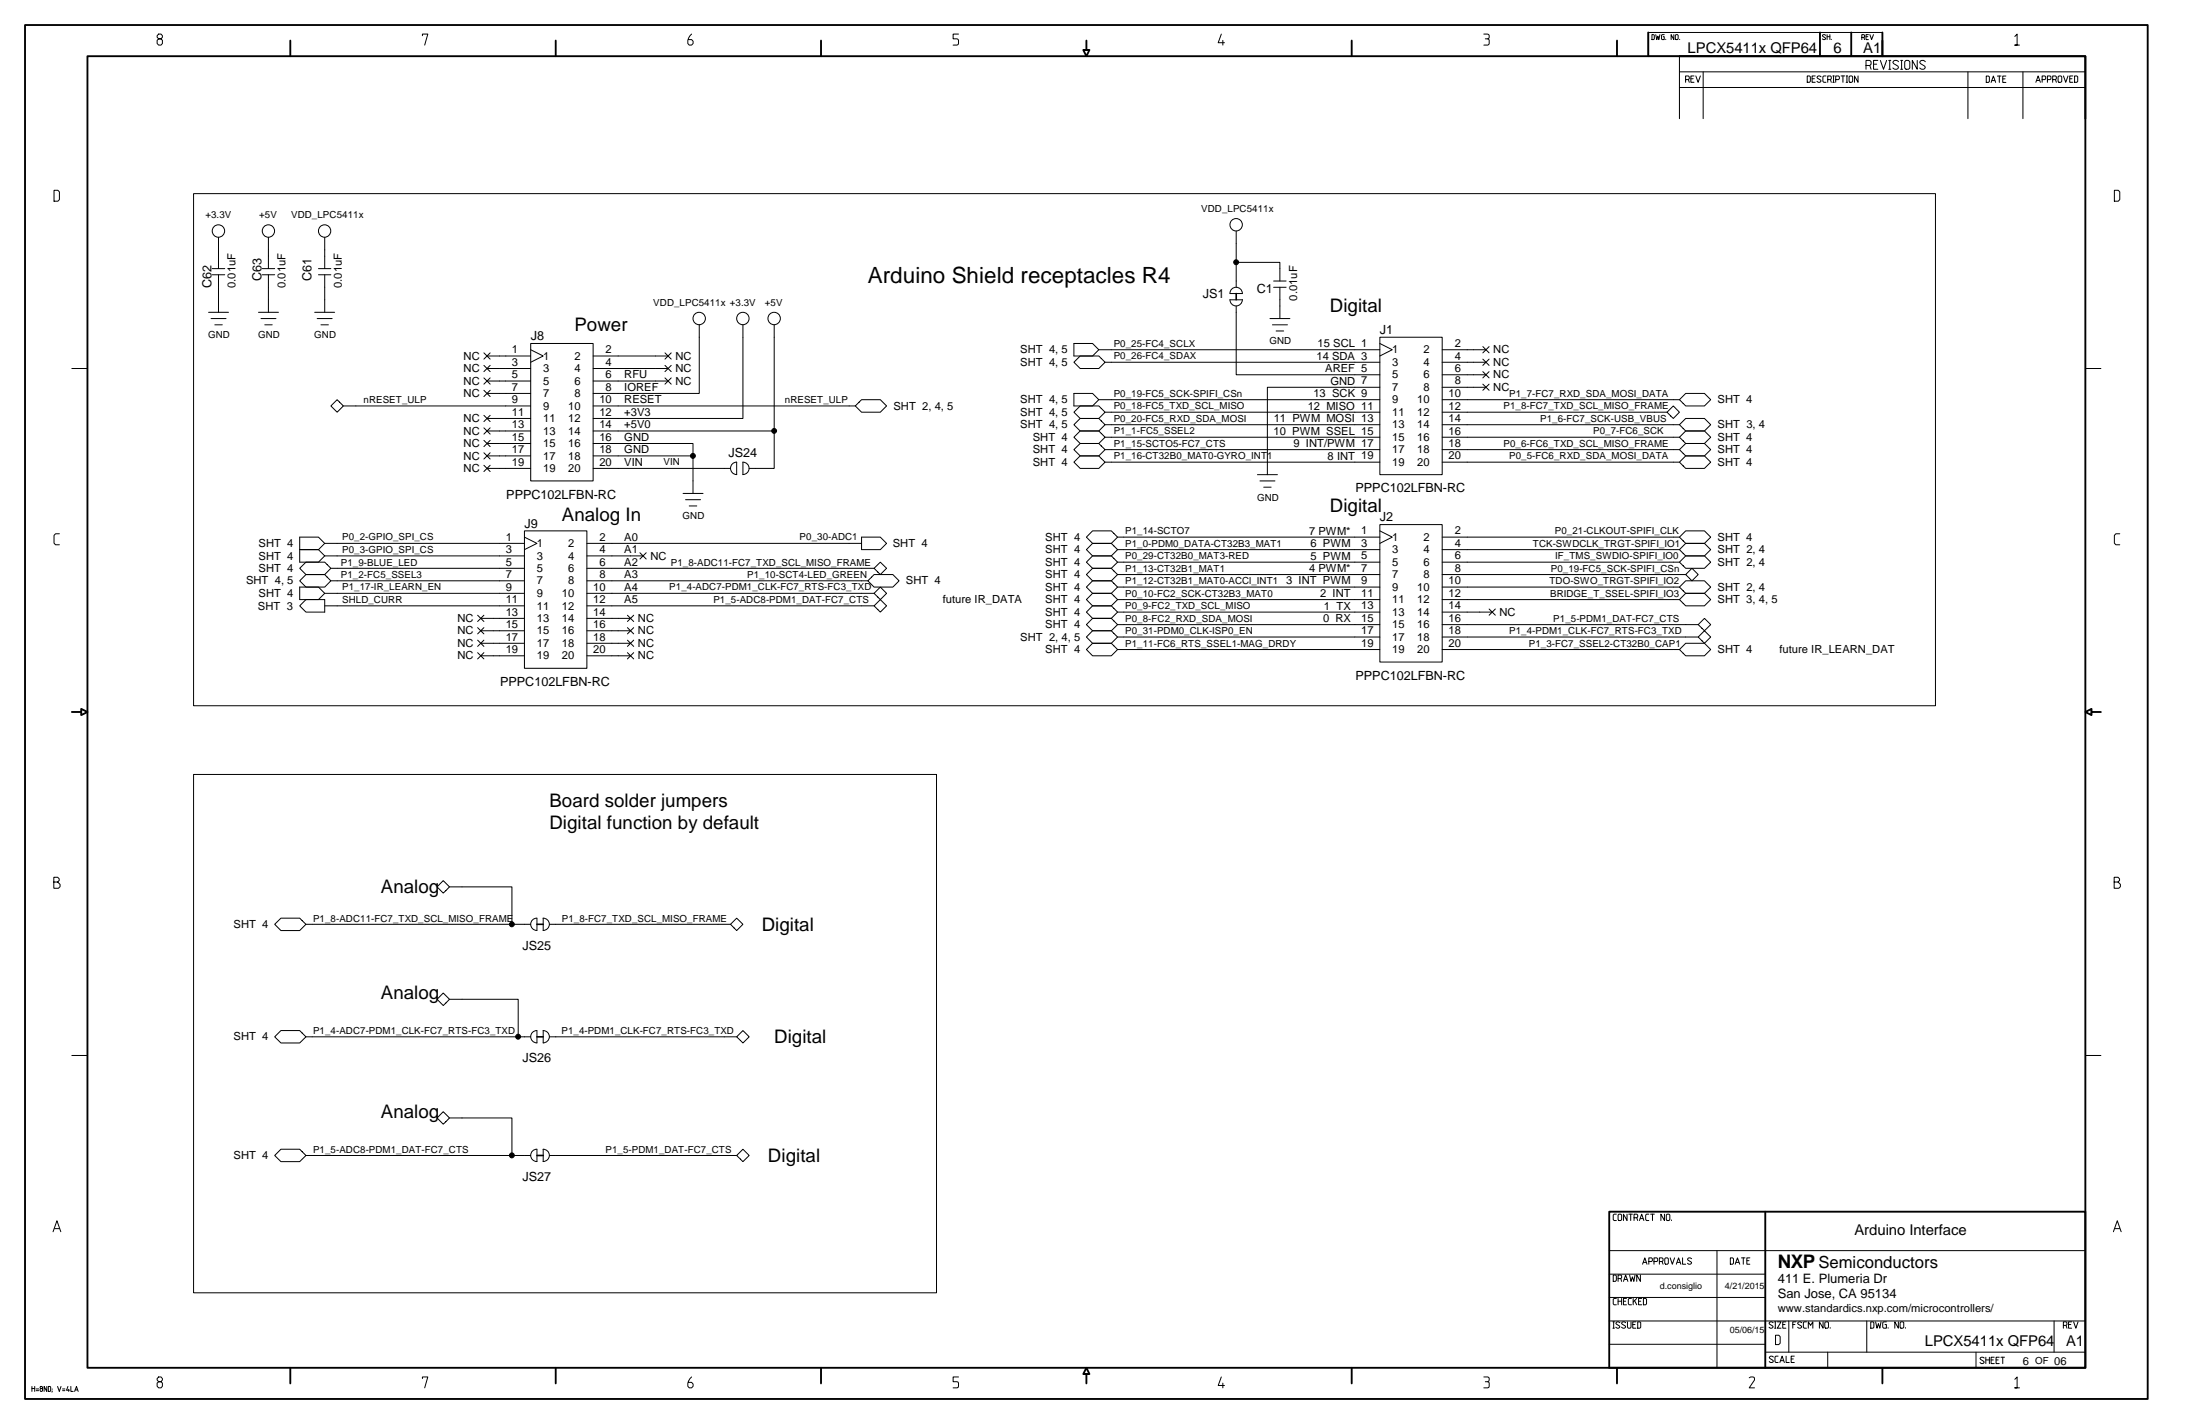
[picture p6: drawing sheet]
<svg xmlns="http://www.w3.org/2000/svg" width="432mm" height="279mm" viewBox="0 0 432 279" stroke-linecap="round" stroke-linejoin="round" font-family="sans-serif">
<g fill="none" stroke="#000" stroke-width=".2">
<path d="M31.1 6.7l-.3 .3v.3l.3 .3h.5l.3 .3v.6l-.3 .3h-.5l-.3-.3v-.6l.3-.3h.5l.3-.3v-.3l-.3-.3zM82.9 7v-.3h1.1l-.6 2.1M135.7 6.7a2.04 2.04 0 0 0-.7 1.8l.3 .3h.4l.3-.3v-.4l-.3-.3h-.6M188.1 6.7h-1v.9h.7l.3 .3-.1 .8-.9 .1M239.7 6.7l-.6 1.7h1.2M240 7.9v.9M291.2 6.7h.8a.55 .55 0 0 1 .2 .8l-.2 .1M291.5 7.6l.7 .1 .1 .8-.3 .3h-.8M324.2 6.8h.4l.1 .1v.7l-.1 .2h-.4zM325 6.8l.2 1 .2-.7 .2 .7 .2-1M326.6 6.8h-.4l-.1 .1 .1 .9h.4v-.6h-.1M326.9 7.7v.1"/>
<path d="M328.5 6.8v1l-.5-1v1M329 6.8l.4 .1v.7l-.2 .2-.4-.2v-.7zM329.6 11v12.3M329.6 17.2h79.7M329.6 14.1h79.7M329.7 7.7v.1M330.8 15.6h.6l.2-.1v-.4l-.2-.2h-.6v1.3M331.4 15.6l.2 .6M331.9 15.5h.4M332.5 14.9h-.6v1.3h.6M332.8 14.9l.5 1.3 .4-1.3M334.3 14.1v9.2"/>
<path d="M354.7 14.9h.5l.1 .2v.9l-.1 .2h-.5zM355.7 15.5h.4M356.3 14.9h-.6v1.3h.6M357.4 15.1a.47 .47 0 0 0-.8 .1l.7 .5v.3a.49 .49 0 0 1-.7 0M358.3 6.9l-.2-.1-.3 .1v.2l.5 .5-.2 .2-.4-.2M358.4 14.9h-.5l-.1 .2v.9l.1 .2h.5M358.6 6.8v1M358.6 7.2h.6M358.7 15.6h.6l.1-.1v-.4l-.1-.2h-.6v1.3M359.2 6.8v1M359.3 15.6l.1 .6M359.4 7.7v.1"/>
<path d="M359.7 14.9h.3M359.7 16.2h.3M359.9 14.9v1.3M360.3 15.6h.5l.2-.1v-.4l-.2-.2h-.5v1.3M361.4 14.9h.7M361.7 14.9v1.3M362.4 14.9h.2M362.4 16.2h.2M362.5 14.9v1.3M363.1 14.9h.4l.1 .2v.9l-.1 .2h-.4l-.2-.2v-.9zM364.7 14.9v1.3l-.7-1.3v1.3M365.4 7.3h.4l.2-.1-.2-.4h-.4v1"/>
<path d="M365.8 7.3l.2 .5M366.2 12.8h.8l.2-.2v-.5l-.2-.2h-.8v1.7M366.2 7.2h.4M366.7 6.8h-.5v1h.5M367 12.8l.2 .8M367 6.8l.3 1 .4-1M367.7 12.6h.6M368.6 11.9h-.9v1.7h.9M369.1 11.9l.6 1.7 .6-1.7M369.5 6.4h-46v4.6h46M370.7 13.6h.4M370.7 11.9h.4"/>
<path d="M370.9 11.9v1.7M372.6 12.1a.62 .62 0 0 0-1.1 .1l.1 .3 .9 .5 .1 .2-.1 .3a.7 .7 0 0 1-1-.2M373 13.6h.4M373 11.9h.4M373.2 11.9v1.7M374.1 11.9h.5l.2 .2v1.2l-.2 .3h-.5l-.3-.3v-1.2zM376.3 11.9v1.7l-1-1.7v1.7M377.9 12.1a.62 .62 0 0 0-1.1 .1l.1 .3 .9 .5 .1 .2-.1 .3a.68 .68 0 0 1-1-.2M386.2 14.1v9.2M389.8 14.9h.5l.2 .2v.9l-.2 .2h-.5zM390.8 16.2l.4-1.3 .5 1.3M391 15.8h.5"/>
<path d="M392 14.9h.7M392.4 14.9v1.3M393.1 15.5h.4M393.7 14.9h-.6v1.3h.6M395.5 7.2l.4-.5v2.1h-.4h.9M397 14.1v9.2M399.6 16.2l.4-1.3 .5 1.3M399.8 15.8h.5M400.8 15.6h.5l.2-.1v-.4l-.2-.2h-.5v1.3M401.8 15.6h.6l.1-.1v-.4l-.1-.2h-.6v1.3M402.9 15.6h.5l.2-.1v-.4l-.2-.2h-.5v1.3M403.4 15.6l.2 .6"/>
<path d="M404.1 14.9h.4l.2 .2v.9l-.2 .2h-.4l-.2-.2v-.9zM405 14.9l.4 1.3 .5-1.3M406.2 15.5h.5M406.8 14.9h-.6v1.3h.6M407.2 14.9h.4l.2 .2v.9l-.2 .2h-.4zM10.6 37.3h.8l.3 .4v1.5l-.3 .3h-.8zM38 38h341.9v100.5h-341.9zM415 37.3h.8l.3 .4v1.5l-.3 .3h-.8zM41.7 52.7h2.4M41.7 53.9h2.4M42.9 53.9v7.4M42.9 46.6v6.1"/>
<path d="M51.5 52.7h2.4M51.5 53.9h2.4M52.7 46.6v6.1M52.7 53.9v7.4M62.5 52.7h2.4M62.5 53.9h2.4M63.7 46.6v6.1M63.7 53.9v7.4M241.4 58.8a1.22 1.22 0 0 0 1.2 1.2 1.22 1.22 0 0 0 1.2-1.2M241.4 57.6h2.5M241.4 58.8h2.5M241.4 57.6a1.22 1.22 0 0 1 1.2-1.2 1.22 1.22 0 0 1 1.2 1.2"/>
<path d="M242.6 51.5h8.6v3.6M242.6 45.3v11.1M250 56.4h2.4M250 55.1h2.4M251.2 56.4v6.1M14.1 72.3h3.1M40.9 61.3h4M41.4 62.5h3M42.2 63.7h1.4M50.7 61.3h4M51.2 62.5h3M52 63.7h1.4"/>
<path d="M61.8 61.3h3.9M62.3 62.5h2.9M63 63.7h1.5M64.9 79.7l1.3-1.3 1.2 1.3-1.2 1.2zM67.4 79.7h36.8M95 69.2l1.2 1.3M95 71.7l1.2 1.2M95 74.1l1.2 1.3M95 76.6l1.2 1.2M96.2 69.2l-1.2 1.3M96.2 71.7l-1.2 1.2M96.2 74.1l-1.2 1.3"/>
<path d="M96.2 76.6l-1.2 1.2M104.2 74.8h-8.6M104.2 69.8l-8.6 .1M104.2 72.3h-8.6M104.2 77.2h-8.6M104.2 67.4h12.2v27h-12.2zM104.2 68.6l2.4 1.3-2.4 1.2M116.4 74.8h14.7M116.4 69.8l14.7 .1M116.4 72.3h14.7M130.5 74.1l1.2 1.3M130.5 69.2l1.2 1.3"/>
<path d="M130.5 71.7l1.2 1.2M131.7 74.1l-1.2 1.3M131.7 69.2l-1.2 1.3M131.7 71.7l-1.2 1.2M137.2 63.7v13.5h-20.8M145.8 63.7v18.4h-29.4M152 63.7v28.2h-5M167.9 79.7h-51.5M169.1 78.4h3.7l1.2 1.3-1.2 1.2h-3.7l-1.2-1.2zM210.8 67.4h3.6l1.3 1.2-1.3 1.2h-3.6zM210.8 77.2h3.6l1.3 1.2-1.3 1.3h-3.6zM212 79.7h3.7l1.2 1.2-1.2 1.2h-3.7l-1.2-1.2z"/>
<path d="M212 69.9h3.7l1.2 1.2-1.2 1.2h-3.7l-1.2-1.2zM215.7 78.4h55.1M215.7 68.6h55.1M216.9 71.1h53.9M242.6 60v13.5h28.2M249.3 62.5h3.9M249.7 63.7h3M250.5 64.9h1.4M270.8 66.2h12.3v26.9h-12.3zM270.8 67.4l2.5 1.2-2.5 1.3M270.8 76h-22v17.1M291 68l1.3 1.2"/>
<path d="M291 70.5l1.3 1.2M291 72.9l1.3 1.2M291 75.4l1.3 1.2M291.7 68.6h-8.6M291.7 71.1h-8.6M291.7 73.5h-8.6M291.7 76h-8.6M292.3 68l-1.3 1.2M292.3 70.5l-1.3 1.2M292.3 72.9l-1.3 1.2M292.3 75.4l-1.3 1.2M329.6 78.4h-46.5"/>
<path d="M330.9 77.2h3.6l1.3 1.2-1.3 1.3h-3.6l-1.3-1.3zM409.3 72.3h3M95 81.5l1.2 1.2M95 83.9l1.2 1.3M95 86.4l1.2 1.2M95 88.8l1.2 1.3M95 91.3l1.2 1.2M95.6 82.1h8.6M95.6 87h8.6M95.6 91.9h8.6M96.2 81.5l-1.2 1.2M96.2 83.9l-1.2 1.3"/>
<path d="M96.2 86.4l-1.2 1.2M96.2 88.8l-1.2 1.3M96.2 91.3l-1.2 1.2M104.2 89.5h-8.6M104.2 84.6h-8.6M116.4 87h19.6v9.8M116.4 91.9h27M134.1 96.8h3.9M134.6 98h2.9M135.3 99.3h1.5M136 89.5h-19.6M143.6 91.2l.6-.5h.4v2.4a1.22 1.22 0 0 1-1-1.9z"/>
<path d="M145.8 90.7a1.22 1.22 0 0 1 1.2 1.2 1.22 1.22 0 0 1-1.2 1.2M145.8 90.7v2.4M152 84.6h-35.6M210.8 88.2l1.2-1.2h3.7l1.2 1.2-1.2 1.3h-3.7zM212 82.1h3.7l1.2 1.2-1.2 1.3h-3.7l-1.2-1.3zM212 89.5h3.7l1.2 1.2-1.2 1.2h-3.7l-1.2-1.2zM212 84.6h3.7l1.2 1.2-1.2 1.2h-3.7l-1.2-1.2zM216.9 83.3h53.9M216.9 80.9h53.9M216.9 85.8h53.9M216.9 88.2h53.9M216.9 90.7h53.9"/>
<path d="M246.8 93.1h3.9M247.3 94.4h2.9M248 95.6h1.5M283.1 85.8h46.5M327.2 80.9l1.2-1.2 1.2 1.2-1.2 1.2zM327.2 80.9h-44.1M329.6 88.2l1.3-1.2h3.6l1.3 1.2-1.3 1.3h-3.6zM329.6 83.3h-46.5M329.6 88.2h-46.5M329.6 90.7h-46.5M330.9 82.1h3.6l1.3 1.2-1.3 1.3h-3.6l-1.3-1.3zM330.9 84.6h3.6l1.3 1.2-1.3 1.2h-3.6l-1.3-1.2z"/>
<path d="M330.9 89.5h3.6l1.3 1.2-1.3 1.2h-3.6l-1.3-1.2zM11.7 104.7h-.8l-.3 .4v1.5l.3 .3h.8M58.8 114l1.2-1.3h3.7l1.2 1.3-1.2 1.2h-3.7zM58.8 111.5l1.2-1.2h3.7l1.2 1.2-1.2 1.2h-3.7zM58.8 118.9l1.2-1.3h3.7v2.5h-3.7zM58.8 115.2h3.7l1.2 1.2-1.2 1.2h-3.7zM58.8 105.4h3.7l1.2 1.2-1.2 1.2h-3.7h3.7l1.2 1.3-1.2 1.2h-3.7zM102.9 111.5h-38M102.9 116.4h-39.2M102.9 109.1h-39.2M102.9 114h-38M102.9 106.6h-39.2"/>
<path d="M102.9 104.2h12.3v26.9h-12.3zM102.9 105.4l2.5 1.2-2.5 1.2M102.9 118.9h-39.2M115.2 111.5h56.4M115.2 116.4h56.4M115.2 109.1h11M115.2 114h55.1M115.2 118.9h56.4M115.2 106.6h53.9M125.6 108.5l1.2 1.2M126.8 108.5l-1.2 1.2M169.1 105.4h3.7l1.2 1.2-1.2 1.2h-3.7z"/>
<path d="M171.6 111.5l1.2-1.2 1.2 1.2-1.2 1.2zM171.6 112.7h3.6l1.3 1.3-1.3 1.2h-3.6l-1.3-1.2zM172.8 117.6l1.2 1.3-1.2 1.2-1.2-1.2zM172.8 115.2l1.2 1.2-1.2 1.2-1.2-1.2zM214.4 109.1h3.7l1.3 1.2-1.3 1.2h-3.7l-1.2-1.2zM214.4 106.6h3.7l1.3 1.2-1.3 1.3h-3.7l-1.2-1.3zM214.4 104.2h3.7l1.3 1.2-1.3 1.2h-3.7l-1.2-1.2zM214.4 111.5h3.7l1.3 1.2-1.3 1.3h-3.7l-1.2-1.3zM214.4 116.4h3.7l1.3 1.2-1.3 1.3h-3.7l-1.2-1.3zM214.4 114h3.7l1.3 1.2-1.3 1.2h-3.7l-1.2-1.2zM214.4 118.9h3.7l1.3 1.2-1.3 1.2h-3.7l-1.2-1.2zM270.8 102.9h12.3v27h-12.3z"/>
<path d="M270.8 104.2l2.5 1.2-2.5 1.2M270.8 117.6h-51.4M270.8 115.2h-51.4M270.8 107.8h-51.4M270.8 110.3h-51.4M270.8 105.4h-51.4M270.8 112.7h-51.4M283.1 115.2h46.5M283.1 107.8h46.5M283.1 110.3h46.5M283.1 105.4h46.5M283.1 112.7h47.8"/>
<path d="M283.1 117.6h46.5M292.3 119.5l1.2 1.2M293.5 119.5l-1.2 1.2M330.9 116.4h3.6l1.3 1.2-1.3 1.3h-3.6l-1.3-1.3zM330.9 114h3.6l1.3 1.2-1.3 1.2h-3.6l-1.3-1.2zM330.9 109.1h3.6l1.3 1.2-1.3 1.2h-3.6l-1.3-1.2zM330.9 106.6h3.6l1.3 1.2-1.3 1.3h-3.6l-1.3-1.3zM330.9 104.2h3.6l1.3 1.2-1.3 1.2h-3.6l-1.3-1.2zM332.1 111.5l1.2 1.2-1.2 1.3-1.2-1.3zM416.1 104.7h-.8l-.3 .4v1.5l.3 .3h.8M93.7 123.1l1.3 1.3M93.7 125.6l1.3 1.2"/>
<path d="M93.7 128.1l1.3 1.2M93.7 120.7l1.3 1.2M94.4 123.8h8.5M94.4 126.2h8.5M94.4 128.7h8.5M94.4 121.3h8.5M95 123.1l-1.3 1.3M95 125.6l-1.3 1.2M95 128.1l-1.3 1.2M95 120.7l-1.3 1.2M115.2 123.8h8.6M115.2 126.2h8.6"/>
<path d="M115.2 128.7h8.6M115.2 121.3h8.6M123.1 123.1l1.3 1.3M123.1 125.6l1.3 1.2M123.1 128.1l1.3 1.2M123.1 120.7l1.3 1.2M124.4 123.1l-1.3 1.3M124.4 125.6l-1.3 1.2M124.4 128.1l-1.3 1.2M124.4 120.7l-1.3 1.2M214.4 126.2h3.7l1.3 1.2-1.3 1.3h-3.7l-1.2-1.3zM214.4 121.3h3.7l1.3 1.3-1.3 1.2h-3.7l-1.2-1.2z"/>
<path d="M214.4 123.8h3.7l1.3 1.2-1.3 1.2h-3.7l-1.2-1.2zM219.4 120.1h51.4M219.4 122.6h51.4M270.8 125h-51.4M270.8 127.4h-51.4M283.1 125h50.2M283.1 127.4h46.5M283.1 120.1h9.8M283.1 122.6h50.2M330.9 126.2h3.6l1.3 1.2-1.3 1.3h-3.6l-1.3-1.3zM334.5 123.8l1.3 1.2-1.3 1.2-1.2-1.2zM334.5 121.3l1.3 1.3-1.3 1.2-1.2-1.2z"/>
<path d="M38 152h145.8v101.7h-145.8zM10.6 173.1h.7l.3-.4v-.3l-.3-.3h-.7v2.2h.9l.3-.3v-.5l-.5-.4M87 172.8l1.2 1.2-1.2 1.2-1.2-1.2zM88.2 174h12.3v7.4M415 173.1h.7l.3-.4v-.3l-.3-.3h-.7v2.2h.9l.3-.3v-.5l-.5-.4M53.9 181.4l1.2-1.3h3.7l1.2 1.3-1.2 1.2h-3.7zM60 181.4h44.2M87 194.8l1.2 1.3-1.2 1.2-1.2-1.2zM88.2 196.1h13.5v7.3M105.4 180.1a1.21 1.21 0 0 0-1.2 1.3 1.21 1.21 0 0 0 1.2 1.2M105.4 180.1v2.5M106.6 180.1a1.21 1.21 0 0 1 1.2 1.3 1.21 1.21 0 0 1-1.2 1.2"/>
<path d="M106.6 180.1v2.5M107.8 181.4h35.6M144.6 180.1l1.2 1.3-1.2 1.2-1.2-1.2zM14.1 207.1h3.1M53.9 203.4l1.2-1.2h3.7l1.2 1.2-1.2 1.2h-3.7zM60 203.4h44.2M87 218.1l1.2 1.3-1.2 1.2-1.2-1.2zM88.2 219.4h12.3v7.3M105.4 202.2a1.21 1.21 0 0 0-1.2 1.2 1.21 1.21 0 0 0 1.2 1.2M105.4 202.2v2.4M106.6 202.2a1.21 1.21 0 0 1 1.2 1.2 1.21 1.21 0 0 1-1.2 1.2M106.6 202.2v2.4"/>
<path d="M107.8 203.4h36.8M145.8 202.2l1.2 1.2-1.2 1.2-1.2-1.2zM409.3 207.1h3M53.9 226.7l1.2-1.2h3.7l1.2 1.2-1.2 1.2h-3.7zM60 226.7h44.2M105.4 225.5a1.21 1.21 0 0 0-1.2 1.2 1.21 1.21 0 0 0 1.2 1.2M105.4 225.5v2.4M106.6 225.5a1.21 1.21 0 0 1 1.2 1.2 1.21 1.21 0 0 1-1.2 1.2M106.6 225.5v2.4M107.8 226.7h36.8M145.8 225.5l1.2 1.2-1.2 1.2-1.2-1.2zM317.2 238.2h-.4l-.2 .2v.9l.2 .2h.4"/>
<path d="M317.8 238.2h.3l.2 .2v.9l-.2 .2h-.3l-.2-.2v-.9zM319.3 238.2v1.3l-.7-1.3v1.3M319.7 238.2h.7M320.1 238.2v1.3M320.7 238.9h.5l.2-.1v-.4l-.2-.2h-.5v1.3M321.2 238.9l.2 .6M321.8 239.5l.4-1.3 .4 1.3M321.9 239.1h.6M323.6 238.2h-.4l-.2 .2v.9l.2 .2h.4M324 238.2h.7M324.3 238.2v1.3M326.7 238.2v1.3l-.7-1.3v1.3"/>
<path d="M327.2 238.2h.4l.1 .2v.9l-.1 .2h-.4l-.2-.2v-.9zM328.1 239.4v.1M10.4 241.7l.8-2.2 .7 2.2M10.7 241.1h.9M315.8 245.4h93.5M315.8 254.6h30.7M315.8 250h30.7M315.8 259.2h93.5M316.6 259.4h.3M316.6 250.2h.5l.1 .1v.9l-.1 .2h-.5zM316.7 259.4v1.2M317.2 254.8h-.4l-.2 .1v.9l.2 .2h.4"/>
<path d="M317.6 254.8v1.2M317.6 255.3h.7M317.6 250.9h.5l.2-.2v-.4l-.2-.1h-.5v1.2M317.9 259.5a.47 .47 0 0 0-.8 .1l.7 .6 .1 .1-.1 .2a.47 .47 0 0 1-.7-.1M318.1 250.9l.2 .5M318.3 254.8v1.2M318.6 255.3h.5M318.6 251.4l.5-1.2 .4 1.2M318.8 251h.5M319.1 259.5a.47 .47 0 0 0-.8 .1l.7 .6v.3a.49 .49 0 0 1-.7-.1M319.2 254.8h-.6v1.2h.6M319.4 259.4v1l.2 .2h.4l.1-.2v-1"/>
<path d="M319.8 250.2l.3 1.2 .3-.9 .3 .9 .2-1.2M320.2 254.8h-.4l-.2 .1v.9l.2 .2h.4M320.5 259.9h.4M320.5 254.8v1.2M320.8 255.2l.4 .8M321.1 259.4h-.6v1.2h.6M321.2 254.8l-.7 .7M321.4 259.4h.5l.1 .1v.9l-.1 .2h-.5zM321.6 255.3h.4M322 250.2v1.2l-.8-1.2v1.2M322.2 254.8h-.6v1.2h.6M322.4 248.1l.4-1.3 .5 1.3"/>
<path d="M322.6 254.8h.4l.2 .1v.9l-.2 .2h-.4zM322.6 247.7h.5M323.6 247.5h.5l.2-.1v-.4l-.2-.2h-.5v1.3M324.6 247.5h.6l.2-.1v-.4l-.2-.2h-.6v1.3M325.7 247.5h.5l.2-.1v-.4l-.2-.2h-.5v1.3M326.2 247.5l.2 .6M326.9 246.8h.4l.1 .2v.9l-.1 .2h-.4l-.2-.2v-.9zM327.8 246.8l.4 1.3 .5-1.3M329 248.1l.5-1.3 .4 1.3M329.2 247.7h.5M330.2 246.8v1.3h.7M332 247a.47 .47 0 0 0-.8 .1l.8 .7-.3 .3-.5-.2"/>
<path d="M337 245.4v23M339.6 246.8h.5l.1 .2v.9l-.1 .2h-.5zM340.6 248.1l.4-1.3 .5 1.3M340.7 247.7h.6M341.8 246.8h.7M342.2 246.8v1.3M342.9 247.4h.4M343.5 246.8h-.6v1.3h.6M348 259.5a.47 .47 0 0 0-.8 .1l.8 .7-.3 .3-.5-.2M348.3 259.4h.3M348.4 259.4v1.2M348.8 259.4h.8l-.8 1.2h.8"/>
<path d="M349.9 259.9h.5M350.5 259.4h-.6v1.2h.6M351.1 259.2v6.1M351.9 259.9h.4M352.5 259.4h-.6v1.2M353.6 259.5a.47 .47 0 0 0-.8 .1l.8 .7a.45 .45 0 0 1-.3 .3 .45 .45 0 0 1-.5-.2M354.6 259.4h-.5l-.2 .1v.9l.2 .2h.5M357.8 259.4v1.2l-.7-1.2v1.2M358.3 259.4h.4l.2 .1v.9l-.2 .2h-.4l-.1-.2v-.9zM366.4 259.2v6.1M367.2 259.4h.4l.2 .1v.9l-.2 .2h-.4zM368.1 259.4l.3 1.2 .3-.9 .3 .9 .2-1.2"/>
<path d="M370.2 259.4h-.5l-.2 .1v.9l.2 .2h.5v-.7h-.2M372.6 259.4v1.2l-.7-1.2v1.2M373.1 259.4h.4l.2 .1v.9l-.2 .2h-.4l-.2-.2v-.9zM403.2 259.2v6.1M406 259.9h.4M406.6 259.4h-.6v1.2h.6M407 259.4l.4 1.2 .5-1.2M414.8 241.7l.8-2.2 .7 2.2M415.1 241.1h.9M6.3 272v1M6.3 272.4h.5M6.8 272v1"/>
<path d="M7.1 272.9h.5M7.1 272.5h.5M8 272l-.1 .3 .4 .3-.1 .4h-.2l-.1-.4 .3-.2 .1-.2zM9.2 272v1l-.5-1v1M9.5 272l.4 .2v.7l-.1 .1h-.3zM10.2 272.9v.2M10.2 272.5v.1M11.3 272l.3 1 .4-1M12.3 272.9h.4M12.3 272.5h.4M13.3 272l-.2 .8h.5M13.5 272.6v.4"/>
<path d="M13.9 272v1h.5M14.6 273l.4-1 .3 1M14.8 272.7h.4M31.1 270.2l-.3 .3v.3l.3 .3h.5l.3 .3v.6l-.3 .3h-.5l-.3-.3v-.6l.3-.3h.5l.3-.3v-.3l-.3-.3zM82.9 270.5v-.3h1.1l-.6 2.1M135.7 270.2a2.03 2.03 0 0 0-.7 1.8l.3 .3h.4l.3-.3v-.4l-.3-.4h-.6M188.1 270.2h-1v.9h.7l.3 .3-.1 .8-.9 .1M239.7 270.2l-.6 1.6h1.2M240 271.4v.9M291.2 270.2h.8a.5 .5 0 0 1 .3 .4 .5 .5 0 0 1-.3 .5M291.5 271.1l.7 .1 .1 .8-.3 .3h-.8M315.8 263.8h30.7"/>
<path d="M316.6 260.6h.3M343.3 270.3l.3-.1h.5l.2 .1 .1 .2v.3l-1.1 1.5h1.1M346.5 265.3h62.8M348.1 266.3a.47 .47 0 0 0-.8 .1l.8 .7a.45 .45 0 0 1-.8 0M348.3 260.6h.3M348.5 262h.6l.3 .3v1.2l-.3 .3h-.6zM349 266.1h-.4l-.2 .2v.8l.2 .2h.4M349.3 267.3l.5-1.2 .4 1.2M349.5 267h.6M350.6 266.1v1.2h.6M351.6 266.6h.4M352.2 266.1h-.6v1.2h.6"/>
<path d="M354.9 260.6v-1.2l.5 .7 .4-.7v1.2M358.7 265.3v3.1M359.2 260.5v.1M370.6 260.5v.1M374 260.5v.1M387.8 265.3v3.1M389.4 266.5l-.5-.2-.3 .3 .7 .5 .1 .2-.1 .1a.47 .47 0 0 1-.7-.1M389.8 266.3v1.2M389.8 266.8h.7M390.5 266.3v1.2M390.8 266.8h.4M391.4 266.3h-.6v1.2h.6"/>
<path d="M391.8 266.8h.4M392.4 266.3h-.6v1.2h.6M392.7 266.3h.7M393.1 266.3v1.2M395.5 270.6l.4-.4v2.1h-.4h.9M405 260.1h.5l.2-.2v-.4l-.2-.1h-.5v1.2M405.5 260.1l.2 .5"/>
<circle cx="42.9" cy="45.3" r="1.22"/>
<circle cx="52.7" cy="45.3" r="1.21"/>
<circle cx="63.7" cy="45.3" r="1.21"/>
<circle cx="242.6" cy="44.1" r="1.22"/>
<circle cx="137.2" cy="62.5" r="1.22"/>
<circle cx="145.8" cy="62.5" r="1.22"/>
<circle cx="151.9" cy="62.5" r="1.22"/>
</g>
<g fill="#000" stroke="#000" stroke-width=".2">
<circle cx="242.6" cy="51.5" r=".48"/>
<circle cx="136" cy="89.4" r=".48"/>
<circle cx="151.9" cy="84.5" r=".48"/>
<circle cx="100.5" cy="181.4" r=".48"/>
<circle cx="101.7" cy="203.4" r=".48"/>
<circle cx="100.5" cy="226.7" r=".48"/>
</g>
<path d="M242.6 57.6v1.2M105.4 181.4h1.2M105.4 203.4h1.2M105.4 226.7h1.2" fill="none" stroke="#000" stroke-width=".32"/>
<g fill="none" stroke="#000" stroke-width=".37">
<path d="M4.9 4.9h416.6v269.6h-416.6zM17.2 11h392.1v257.4h-392.1zM57 8v3M109.1 8v3M161.1 8v3M213.2 8v1.8h-.6l.6 1.2 .6-1.2h-.6M265.3 8v3M317.4 8v3M323.5 6.4v4.6M329.6 11h79.7v12.3M357.2 6.4v4.6M363.3 6.4v4.6"/>
<path d="M369.5 6.4v4.6M14.1 139.7h1.8v.6l1.3-.6-1.3-.6v.6M410.5 139.7v.6l-1.2-.6 1.2-.6v.6h1.8M315.8 237.7h93.5v30.7h-93.5zM346.5 237.7v30.7M57 268.4v3M109.1 268.4v3M161.1 268.4v3M213.2 269.6h-.6l.6-1.2 .6 1.2h-.6v1.8M265.3 268.4v3M317.4 268.4v3M369.5 268.4v3"/>
</g>
<text font-size="4.4" x="170.3" y="55.5">Arduino Shield receptacles R4</text>
<g font-size="3.7">
<text x="112.7" y="64.9">Power</text>
<text x="261" y="61.3">Digital</text>
<text x="261" y="100.5">Digital</text>
<text x="110.3" y="102.3">Analog In</text>
<text x="107.8" y="158.4">Board solder jumpers</text>
<text x="107.8" y="162.6">Digital function by default</text>
<text x="74.8" y="175.2">Analog</text>
<text x="149.5" y="182.6">Digital</text>
<text x="74.8" y="196.1">Analog</text>
<text x="152" y="204.6">Digital</text>
<text x="74.8" y="219.4">Analog</text>
<text x="150.7" y="227.9">Digital</text>
<text x="348.9" y="248.7">NXP</text>
</g>
<text font-size="3.3" x="356.9" y="248.8">Semiconductors</text>
<g font-size="2.9">
<text x="331.2" y="10.5">LPCX5411x QFP64</text>
<text x="359.9" y="10.5">6</text>
<text x="365.7" y="10.5">A1</text>
<text x="364" y="242.4">Arduino Interface</text>
<text x="377.8" y="264.1">LPCX5411x QFP64</text>
<text x="405.5" y="264.1">A1</text>
</g>
<g font-size="2.5">
<text x="41.5" y="56.5" transform="rotate(-90 41.5 56.5)">C62</text>
<text x="51.3" y="55.2" transform="rotate(-90 51.3 55.2)">C63</text>
<text x="61.1" y="55.2" transform="rotate(-90 61.1 55.2)">C61</text>
<text x="236.1" y="58.4">JS1</text>
<text x="246.7" y="57.4">C1</text>
<text x="270.8" y="65.5">J1</text>
<text x="104.2" y="66.8">J8</text>
<text x="143" y="89.7">JS24</text>
<text x="99.4" y="97.8">PPPC102LFBN-RC</text>
<text x="266" y="96.6">PPPC102LFBN-RC</text>
<text x="102.9" y="103.5">J9</text>
<text x="270.8" y="102.3">J2</text>
<text x="98.1" y="134.6">PPPC102LFBN-RC</text>
<text x="266" y="133.3">PPPC102LFBN-RC</text>
<text x="102.6" y="186.3">JS25</text>
<text x="102.6" y="208.4">JS26</text>
<text x="102.6" y="231.7">JS27</text>
<text x="348.9" y="251.8">411 E. Plumeria Dr</text>
<text x="348.9" y="254.7">San Jose, CA 95134</text>
</g>
<g font-size="2.2">
<text x="46.2" y="56.5" transform="rotate(-90 46.2 56.5)">0.01uF</text>
<text x="56" y="56.5" transform="rotate(-90 56 56.5)">0.01uF</text>
<text x="67.1" y="56.5" transform="rotate(-90 67.1 56.5)">0.01uF</text>
<text x="254.6" y="59" transform="rotate(-90 254.6 59)">0.01uF</text>
<text x="91" y="70.6">NC</text>
<text x="100.5" y="69.3">1</text>
<text x="100.5" y="71.8">3</text>
<text x="106.6" y="70.6">1</text>
<text x="112.7" y="70.6">2</text>
<text x="118.9" y="69.3">2</text>
<text x="118.9" y="71.8">4</text>
<text x="132.6" y="70.6">NC</text>
<text x="200.3" y="69.3">SHT 4, 5</text>
<text x="200.3" y="71.8">SHT 4, 5</text>
<text x="258.4" y="70.6">14 SDA 3</text>
<text x="258.6" y="68.1">15 SCL 1</text>
<text x="273.3" y="71.8">3</text>
<text x="273.3" y="69.3">1</text>
<text x="279.4" y="71.8">4</text>
<text x="279.4" y="69.3">2</text>
<text x="285.5" y="68.1">2</text>
<text x="285.5" y="70.5">4</text>
<text x="293.1" y="69.3">NC</text>
<text x="293.1" y="71.8">NC</text>
<text x="91" y="73">NC</text>
<text x="91" y="75.5">NC</text>
<text x="91" y="77.9">NC</text>
<text x="100.5" y="74.2">5</text>
<text x="100.5" y="76.7">7</text>
<text x="106.6" y="77.9">7</text>
<text x="106.6" y="75.5">5</text>
<text x="106.6" y="73">3</text>
<text x="112.7" y="77.9">8</text>
<text x="112.7" y="75.5">6</text>
<text x="112.7" y="73">4</text>
<text x="118.9" y="74.2">6</text>
<text x="118.9" y="76.7">8</text>
<text x="122.5" y="76.7">IOREF</text>
<text x="122.5" y="74.3">RFU</text>
<text x="132.6" y="75.5">NC</text>
<text x="132.6" y="73">NC</text>
<text x="257.8" y="77.9">13 SCK 9</text>
<text x="260.1" y="73">AREF 5</text>
<text x="261.1" y="75.5">GND 7</text>
<text x="273.3" y="76.7">7</text>
<text x="273.3" y="74.3">5</text>
<text x="279.4" y="76.7">8</text>
<text x="279.4" y="74.3">6</text>
<text x="284.3" y="77.9">10</text>
<text x="285.5" y="73">6</text>
<text x="285.5" y="75.4">8</text>
<text x="293.1" y="74.3">NC</text>
<text x="293.1" y="76.7">NC</text>
<text x="91" y="82.8">NC</text>
<text x="100.5" y="79.1">9</text>
<text x="100.5" y="81.6">11</text>
<text x="106.6" y="82.8">11</text>
<text x="106.6" y="80.4">9</text>
<text x="111.5" y="82.8">12</text>
<text x="111.5" y="80.4">10</text>
<text x="117.6" y="81.6">12</text>
<text x="117.6" y="79.1">10</text>
<text x="122.5" y="81.6">+3V3</text>
<text x="122.5" y="79.1">RESET</text>
<text x="175.4" y="80.4">SHT 2, 4, 5</text>
<text x="200.3" y="81.6">SHT 4, 5</text>
<text x="200.3" y="79.1">SHT 4, 5</text>
<text x="250" y="82.8">11 PWM MOSI 13</text>
<text x="256.7" y="80.4">12 MISO 11</text>
<text x="273.3" y="81.6">11</text>
<text x="273.3" y="79.1">9</text>
<text x="278.2" y="81.6">12</text>
<text x="278.2" y="79.1">10</text>
<text x="284.3" y="80.3">12</text>
<text x="284.3" y="82.8">14</text>
<text x="337.1" y="79.1">SHT 4</text>
<text x="91" y="85.3">NC</text>
<text x="91" y="87.7">NC</text>
<text x="100.5" y="84">13</text>
<text x="100.5" y="86.5">15</text>
<text x="100.5" y="88.9">17</text>
<text x="106.6" y="87.7">15</text>
<text x="106.6" y="85.3">13</text>
<text x="111.5" y="87.7">16</text>
<text x="111.5" y="85.3">14</text>
<text x="117.6" y="84">14</text>
<text x="117.6" y="86.5">16</text>
<text x="117.6" y="88.9">18</text>
<text x="122.5" y="88.9">GND</text>
<text x="122.5" y="86.5">GND</text>
<text x="122.5" y="84.1">+5V0</text>
<text x="200.3" y="84.1">SHT 4, 5</text>
<text x="202.7" y="88.9">SHT 4</text>
<text x="202.7" y="86.5">SHT 4</text>
<text x="250" y="85.3">10 PWM SSEL 15</text>
<text x="253.9" y="87.7">9 INT/PWM 17</text>
<text x="273.3" y="88.9">17</text>
<text x="273.3" y="86.5">15</text>
<text x="273.3" y="84.1">13</text>
<text x="278.2" y="88.9">18</text>
<text x="278.2" y="86.5">16</text>
<text x="278.2" y="84.1">14</text>
<text x="284.3" y="85.3">16</text>
<text x="284.3" y="87.7">18</text>
<text x="337.1" y="84.1">SHT 3, 4</text>
<text x="337.1" y="86.5">SHT 4</text>
<text x="337.1" y="88.9">SHT 4</text>
<text x="91" y="90.2">NC</text>
<text x="91" y="92.6">NC</text>
<text x="100.5" y="91.4">19</text>
<text x="106.6" y="92.6">19</text>
<text x="106.6" y="90.2">17</text>
<text x="111.5" y="92.6">20</text>
<text x="111.5" y="90.2">18</text>
<text x="117.6" y="91.4">20</text>
<text x="122.5" y="91.4">VIN</text>
<text x="202.7" y="91.4">SHT 4</text>
<text x="260.6" y="90.2">8 INT 19</text>
<text x="273.3" y="91.4">19</text>
<text x="278.2" y="91.4">20</text>
<text x="284.3" y="90.1">20</text>
<text x="337.1" y="91.4">SHT 4</text>
<text x="50.8" y="107.3">SHT 4</text>
<text x="99.3" y="106.1">1</text>
<text x="105.4" y="107.3">1</text>
<text x="111.5" y="107.3">2</text>
<text x="117.6" y="106.1">2</text>
<text x="122.5" y="106.1">A0</text>
<text x="175.2" y="107.3">SHT 4</text>
<text x="205.2" y="106.1">SHT 4</text>
<text x="256.9" y="104.9">7 PWM*</text>
<text x="257.2" y="107.3">6 PWM</text>
<text x="267.1" y="104.9">1</text>
<text x="267.1" y="107.3">3</text>
<text x="273.3" y="106.1">1</text>
<text x="279.4" y="106.1">2</text>
<text x="285.5" y="104.9">2</text>
<text x="285.5" y="107.3">4</text>
<text x="337.1" y="106.1">SHT 4</text>
<text x="50.8" y="109.8">SHT 4</text>
<text x="50.8" y="112.2">SHT 4</text>
<text x="99.3" y="108.5">3</text>
<text x="99.3" y="111">5</text>
<text x="99.3" y="113.4">7</text>
<text x="105.4" y="112.2">5</text>
<text x="105.4" y="109.8">3</text>
<text x="111.5" y="112.2">6</text>
<text x="111.5" y="109.8">4</text>
<text x="117.6" y="108.5">4</text>
<text x="117.6" y="111">6</text>
<text x="117.6" y="113.4">8</text>
<text x="122.5" y="113.5">A3</text>
<text x="122.5" y="111">A2</text>
<text x="122.5" y="108.6">A1</text>
<text x="127.7" y="109.8">NC</text>
<text x="205.2" y="111">SHT 4</text>
<text x="205.2" y="108.6">SHT 4</text>
<text x="205.2" y="113.5">SHT 4</text>
<text x="256.9" y="112.2">4 PWM*</text>
<text x="257.2" y="109.8">5 PWM</text>
<text x="267.1" y="109.7">5</text>
<text x="267.1" y="112.2">7</text>
<text x="273.3" y="113.5">7</text>
<text x="273.3" y="111">5</text>
<text x="273.3" y="108.6">3</text>
<text x="279.4" y="113.5">8</text>
<text x="279.4" y="111">6</text>
<text x="279.4" y="108.6">4</text>
<text x="285.5" y="109.7">6</text>
<text x="285.5" y="112.2">8</text>
<text x="337.1" y="111">SHT 2, 4</text>
<text x="337.1" y="108.6">SHT 2, 4</text>
<text x="48.3" y="114.7">SHT 4, 5</text>
<text x="50.6" y="119.6">SHT 3</text>
<text x="50.8" y="117.1">SHT 4</text>
<text x="99.3" y="115.9">9</text>
<text x="99.3" y="118.3">11</text>
<text x="105.4" y="114.7">7</text>
<text x="105.4" y="119.6">11</text>
<text x="105.4" y="117.1">9</text>
<text x="110.3" y="119.6">12</text>
<text x="110.3" y="117.1">10</text>
<text x="111.5" y="114.7">8</text>
<text x="116.4" y="118.3">12</text>
<text x="116.4" y="115.9">10</text>
<text x="122.5" y="118.4">A5</text>
<text x="122.5" y="115.9">A4</text>
<text x="177.8" y="114.7">SHT 4</text>
<text x="185" y="118.4">future IR_DATA</text>
<text x="205.2" y="118.4">SHT 4</text>
<text x="205.2" y="115.9">SHT 4</text>
<text x="252.4" y="114.7">3 INT PWM</text>
<text x="259.1" y="117.1">2 INT</text>
<text x="259.9" y="119.6">1 TX</text>
<text x="267.1" y="114.7">9</text>
<text x="267.1" y="117.1">11</text>
<text x="267.1" y="119.6">13</text>
<text x="273.3" y="118.4">11</text>
<text x="273.3" y="115.9">9</text>
<text x="278.2" y="118.4">12</text>
<text x="278.2" y="115.9">10</text>
<text x="284.3" y="117.1">12</text>
<text x="284.3" y="119.6">14</text>
<text x="284.3" y="114.7">10</text>
<text x="337.1" y="118.4">SHT 3, 4, 5</text>
<text x="337.1" y="115.9">SHT 2, 4</text>
<text x="89.8" y="124.5">NC</text>
<text x="89.8" y="122">NC</text>
<text x="99.3" y="120.8">13</text>
<text x="99.3" y="123.2">15</text>
<text x="99.3" y="125.7">17</text>
<text x="105.4" y="124.5">15</text>
<text x="105.4" y="122">13</text>
<text x="110.3" y="124.5">16</text>
<text x="110.3" y="122">14</text>
<text x="116.4" y="120.8">14</text>
<text x="116.4" y="123.2">16</text>
<text x="116.4" y="125.7">18</text>
<text x="125.2" y="124.5">NC</text>
<text x="125.2" y="122">NC</text>
<text x="200.3" y="125.7">SHT 2, 4, 5</text>
<text x="205.2" y="123.3">SHT 4</text>
<text x="205.2" y="120.8">SHT 4</text>
<text x="259.7" y="122">0 RX</text>
<text x="267.1" y="122">15</text>
<text x="267.1" y="124.5">17</text>
<text x="273.3" y="125.7">17</text>
<text x="273.3" y="123.3">15</text>
<text x="273.3" y="120.8">13</text>
<text x="278.2" y="125.7">18</text>
<text x="278.2" y="123.3">16</text>
<text x="278.2" y="120.8">14</text>
<text x="284.3" y="122">16</text>
<text x="284.3" y="124.5">18</text>
<text x="294.3" y="120.8">NC</text>
<text x="89.8" y="126.9">NC</text>
<text x="89.8" y="129.4">NC</text>
<text x="99.3" y="128.1">19</text>
<text x="105.4" y="129.4">19</text>
<text x="105.4" y="126.9">17</text>
<text x="110.3" y="129.4">20</text>
<text x="110.3" y="126.9">18</text>
<text x="116.4" y="128.1">20</text>
<text x="125.2" y="126.9">NC</text>
<text x="125.2" y="129.4">NC</text>
<text x="205.2" y="128.2">SHT 4</text>
<text x="267.1" y="126.9">19</text>
<text x="273.3" y="128.2">19</text>
<text x="278.2" y="128.2">20</text>
<text x="284.3" y="126.9">20</text>
<text x="337.1" y="128.2">SHT 4</text>
<text x="349.2" y="128.2">future IR_LEARN_DAT</text>
<text x="45.8" y="182.1">SHT 4</text>
<text x="45.8" y="204.2">SHT 4</text>
<text x="45.8" y="227.4">SHT 4</text>
<text x="348.9" y="257.5">www.standardics.nxp.com/microcontrollers/</text>
<text x="397" y="267.7">6</text>
<text x="403.2" y="267.7">06</text>
</g>
<g font-size="1.9">
<text x="235.8" y="41.6">VDD_LPC5411x</text>
<text x="40.3" y="42.9">+3.3V</text>
<text x="50.9" y="42.9">+5V</text>
<text x="57.1" y="42.9">VDD_LPC5411x</text>
<text x="128.2" y="60">VDD_LPC5411x +3.3V</text>
<text x="150.1" y="60">+5V</text>
<text x="40.9" y="66.4">GND</text>
<text x="50.7" y="66.4">GND</text>
<text x="61.7" y="66.4">GND</text>
<text x="218.6" y="68.1">P0_25-FC4_SCLX</text>
<text x="218.6" y="70.5">P0_26-FC4_SDAX</text>
<text x="249.2" y="67.6">GND</text>
<text x="218.6" y="77.9">P0_19-FC5_SCK-SPIFI_CSn</text>
<text x="296.2" y="77.9">P1_7-FC7_RXD_SDA_MOSI_DATA</text>
<text x="71.4" y="79.1">nRESET_ULP</text>
<text x="154.1" y="79.1">nRESET_ULP</text>
<text x="218.6" y="82.8">P0_20-FC5_RXD_SDA_MOSI</text>
<text x="218.6" y="80.3">P0_18-FC5_TXD_SCL_MISO</text>
<text x="295.1" y="80.3">P1_8-FC7_TXD_SCL_MISO_FRAME</text>
<text x="302.3" y="82.8">P1_6-FC7_SCK-USB_VBUS</text>
<text x="218.6" y="85.2">P1_1-FC5_SSEL2</text>
<text x="218.6" y="87.7">P1_15-SCTO5-FC7_CTS</text>
<text x="295.1" y="87.7">P0_6-FC6_TXD_SCL_MISO_FRAME</text>
<text x="312.7" y="85.2">P0_7-FC6_SCK</text>
<text x="130.2" y="91.3">VIN</text>
<text x="218.6" y="90.1">P1_16-CT32B0_MAT0-GYRO_INT1</text>
<text x="296.2" y="90.1">P0_5-FC6_RXD_SDA_MOSI_DATA</text>
<text x="134" y="101.9">GND</text>
<text x="246.7" y="98.2">GND</text>
<text x="67.2" y="106">P0_2-GPIO_SPI_CS</text>
<text x="157" y="106">P0_30-ADC1</text>
<text x="220.9" y="107.3">P1_0-PDM0_DATA-CT32B3_MAT1</text>
<text x="220.9" y="104.8">P1_14-SCTO7</text>
<text x="300.9" y="107.3">TCK-SWDCLK_TRGT-SPIFI_IO1</text>
<text x="305.2" y="104.8">P0_21-CLKOUT-SPIFI_CLK</text>
<text x="66.9" y="113.4">P1_2-FC5_SSEL3</text>
<text x="66.9" y="111">P1_9-BLUE_LED</text>
<text x="67.2" y="108.5">P0_3-GPIO_SPI_CS</text>
<text x="131.7" y="111">P1_8-ADC11-FC7_TXD_SCL_MISO_FRAME</text>
<text x="146.6" y="113.4">P1_10-SCT4-LED_GREEN</text>
<text x="220.9" y="109.7">P0_29-CT32B0_MAT3-RED</text>
<text x="220.9" y="112.2">P1_13-CT32B1_MAT1</text>
<text x="304.4" y="112.2">P0_19-FC5_SCK-SPIFI_CSn</text>
<text x="305.2" y="109.7">IF_TMS_SWDIO-SPIFI_IO0</text>
<text x="67.2" y="115.8">P1_17-IR_LEARN_EN</text>
<text x="67.2" y="118.3">SHLD_CURR</text>
<text x="131.4" y="115.8">P1_4-ADC7-PDM1_CLK-FC7_RTS-FC3_TXD</text>
<text x="140" y="118.3">P1_5-ADC8-PDM1_DAT-FC7_CTS</text>
<text x="220.9" y="119.5">P0_9-FC2_TXD_SCL_MISO</text>
<text x="220.9" y="114.6">P1_12-CT32B1_MAT0-ACCl_INT1</text>
<text x="220.9" y="117.1">P0_10-FC2_SCK-CT32B3_MAT0</text>
<text x="304.1" y="114.6">TDO-SWO_TRGT-SPIFI_IO2</text>
<text x="304.3" y="117.1">BRIDGE_T_SSEL-SPIFI_IO3</text>
<text x="220.9" y="122">P0_8-FC2_RXD_SDA_MOSI</text>
<text x="220.9" y="124.4">P0_31-PDM0_CLK-ISP0_EN</text>
<text x="296.2" y="124.4">P1_4-PDM1_CLK-FC7_RTS-FC3_TXD</text>
<text x="304.9" y="122">P1_5-PDM1_DAT-FC7_CTS</text>
<text x="220.9" y="126.9">P1_11-FC6_RTS_SSEL1-MAG_DRDY</text>
<text x="300.1" y="126.9">P1_3-FC7_SSEL2-CT32B0_CAP1</text>
<text x="61.4" y="180.8">P1_8-ADC11-FC7_TXD_SCL_MISO_FRAME</text>
<text x="110.3" y="180.8">P1_8-FC7_TXD_SCL_MISO_FRAME</text>
<text x="61.4" y="202.9">P1_4-ADC7-PDM1_CLK-FC7_RTS-FC3_TXD</text>
<text x="110.2" y="202.9">P1_4-PDM1_CLK-FC7_RTS-FC3_TXD</text>
<text x="61.4" y="226.1">P1_5-ADC8-PDM1_DAT-FC7_CTS</text>
<text x="118.8" y="226.1">P1_5-PDM1_DAT-FC7_CTS</text>
<text x="399.5" y="267.7">OF</text>
</g>
<g font-size="1.8">
<text x="325.8" y="253">d.consiglio</text>
<text x="338.6" y="253">4/21/2015</text>
<text x="339.5" y="261.6">05/06/15</text>
</g>
</svg>
